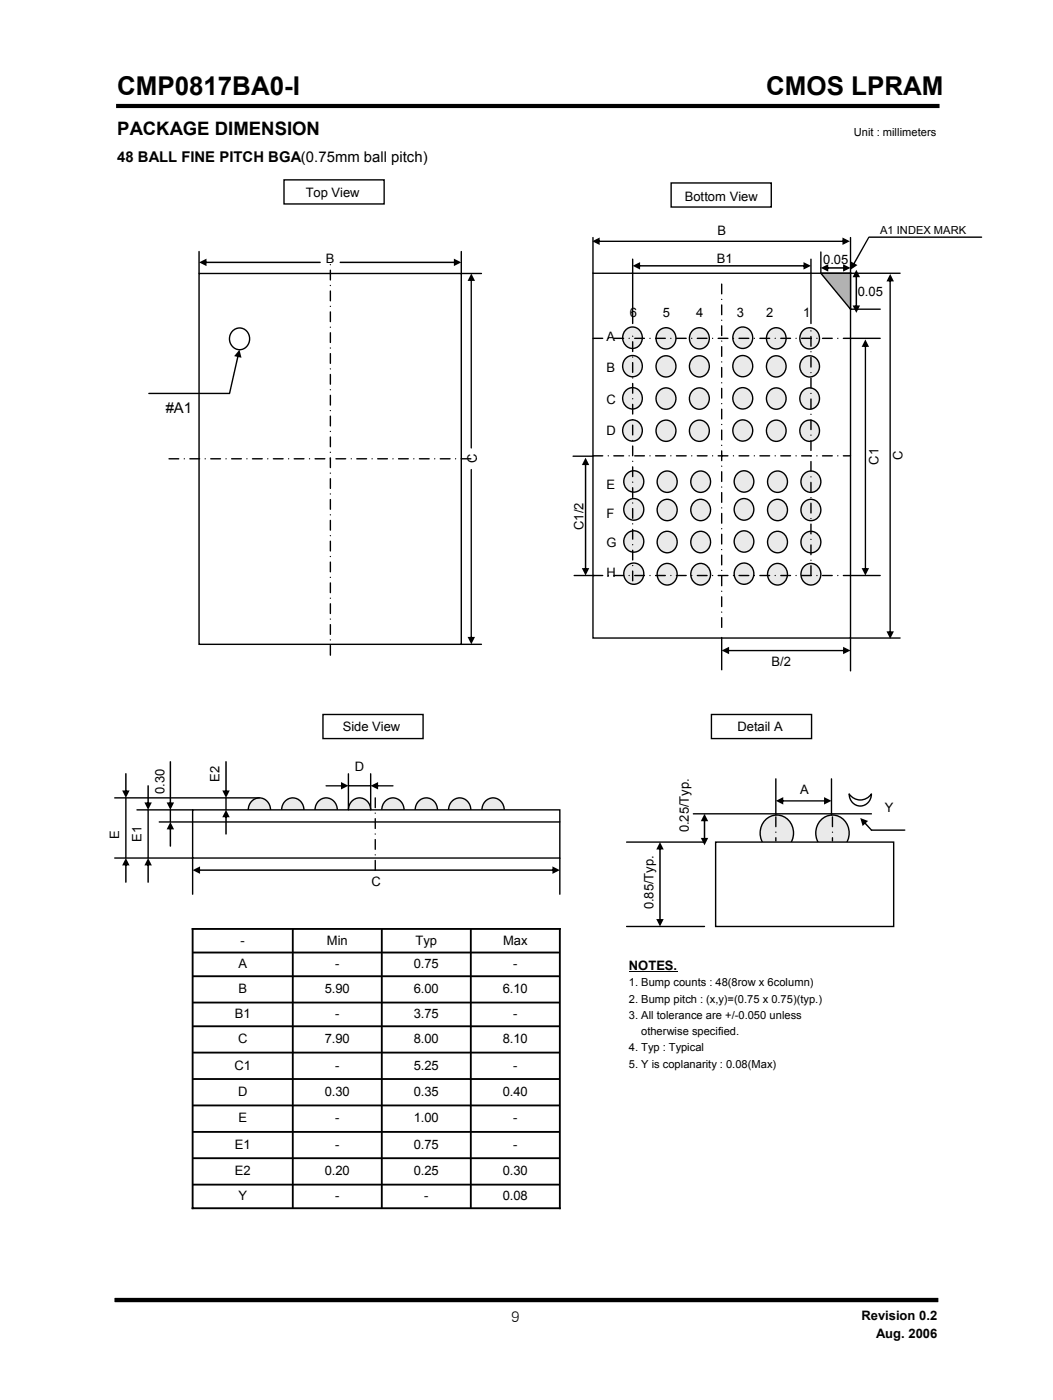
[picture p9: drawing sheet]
<svg xmlns="http://www.w3.org/2000/svg" width="180mm" height="240mm" viewBox="0 0 180 240" stroke-linecap="round" stroke-linejoin="round" font-family="sans-serif">
<path d="M19.9 18.2h140.9M19.6 222.8h141" fill="none" stroke="#000" stroke-width=".71" stroke-linecap="butt"/>
<path d="M131.2 140.3a2.89 2.89 0 0 1 3.4-.1 2.89 2.89 0 0 1 1.2 3.3 2.84 2.84 0 0 1-3.2 2.3 2.84 2.84 0 0 1-2.5-3.1 3.2 3.2 0 0 1 1.1-2.4z" fill-rule="evenodd" fill="#eaeaea"/>
<path d="M131.2 140.3a2.89 2.89 0 0 1 3.4-.1 2.89 2.89 0 0 1 1.2 3.3 2.84 2.84 0 0 1-3.2 2.3 2.84 2.84 0 0 1-2.5-3.1 3.2 3.2 0 0 1 1.1-2.4z" fill="none" stroke="#000" stroke-width=".24"/>
<path d="M140.7 140.3a2.89 2.89 0 0 1 3.5-.1 2.89 2.89 0 0 1 1.1 3.3 2.84 2.84 0 0 1-3.2 2.3 2.84 2.84 0 0 1-2.4-3.1 3.2 3.2 0 0 1 1-2.4z" fill-rule="evenodd" fill="#eaeaea"/>
<path d="M48.6 30.8h17.2v4.1h-17.2zM114.9 31.3h17.1v4.2h-17.1zM34.1 46.9h44.9v63.5h-44.9zM34.1 43.1v3.8M39.8 56.7a1.79 1.79 0 0 1 2.5 .1 1.79 1.79 0 0 1-.1 2.6 1.79 1.79 0 0 1-2.5-.1 1.79 1.79 0 0 1 .1-2.6zM79 43.1v3.8h3.4M25.5 67.4h13.8M79 110.4h3.4M55.3 122.4h17.1v4.2h-17.1zM121.8 122.4h17.1v4.2h-17.1zM140.7 140.3a2.89 2.89 0 0 1 3.5-.1 2.89 2.89 0 0 1 1.1 3.3 2.84 2.84 0 0 1-3.2 2.3 2.84 2.84 0 0 1-2.4-3.1 3.2 3.2 0 0 1 1-2.4z" fill="none" stroke="#000" stroke-width=".24"/>
<path d="M28.9 78.6h53.5M56.6 112.3v-67.3" fill="none" stroke="#000" stroke-width=".24" stroke-dasharray="1.7 1 0 1"/>
<g fill="#000">
<path d="M35 44.9l19.8-.1 .1 .2-.1 .1h-19.8zM34.1 45l1.2-.7v1.3z"/>
<path d="M58.2 44.9l19.8-.1 .1 .2-.1 .1h-19.7zM77.7 44.3l1.3 .7-1.3 .6z"/>
<path d="M40.7 60.8l.1-.1 .1 .2-1.5 6.5-.1 .1-.1-.1zM41 59.9l.3 1.4-1.2-.3z"/>
<path d="M80.6 47.7l.2 .1v29l-.1 .1-.1-.1zM80.7 46.9l.6 1.2h-1.2z"/>
<path d="M80.6 80.4l.2 .1v29l-.1 .1-.1-.1zM80.1 109.1h1.2l-.6 1.3z"/>
</g>
<g fill="none" stroke="#000" stroke-width=".32">
<path d="M33 159.2h62.8v47.8h-62.8zM50.1 159.2v47.8M65.4 159.2v47.8M80.6 159.2v47.8M33 163.2h62.8M33 167.3h62.8M33 171.8h62.8M33 175.9h62.8M33 180.4h62.8M33 184.9h62.8M33 189.4h62.8M33 194h62.8"/>
<path d="M33 198.5h62.8M33 203h62.8"/>
</g>
<path d="M43.1 137.3a1.99 1.99 0 0 1 2.8 .1 1.99 1.99 0 0 1-.1 2.8 1.99 1.99 0 0 1-2.8-.1 1.99 1.99 0 0 1 .1-2.8z" fill-rule="evenodd" fill="#eaeaea"/>
<path d="M43.1 137.3a1.99 1.99 0 0 1 2.8 .1 1.99 1.99 0 0 1-.1 2.8 1.99 1.99 0 0 1-2.8-.1 1.99 1.99 0 0 1 .1-2.8z" fill="none" stroke="#000" stroke-width=".24"/>
<path d="M48.8 137.3a1.99 1.99 0 0 1 2.8 .1 1.99 1.99 0 0 1-.1 2.8 1.99 1.99 0 0 1-2.8-.1 1.99 1.99 0 0 1 .1-2.8z" fill-rule="evenodd" fill="#eaeaea"/>
<path d="M48.8 137.3a1.99 1.99 0 0 1 2.8 .1 1.99 1.99 0 0 1-.1 2.8 1.99 1.99 0 0 1-2.8-.1 1.99 1.99 0 0 1 .1-2.8z" fill="none" stroke="#000" stroke-width=".24"/>
<path d="M54.5 137.3a1.99 1.99 0 0 1 2.8 .1 1.99 1.99 0 0 1-.1 2.8 1.99 1.99 0 0 1-2.8-.1 1.99 1.99 0 0 1 .1-2.8z" fill-rule="evenodd" fill="#eaeaea"/>
<path d="M54.5 137.3a1.99 1.99 0 0 1 2.8 .1 1.99 1.99 0 0 1-.1 2.8 1.99 1.99 0 0 1-2.8-.1 1.99 1.99 0 0 1 .1-2.8z" fill="none" stroke="#000" stroke-width=".24"/>
<path d="M60.2 137.3a1.99 1.99 0 0 1 2.8 .1 1.99 1.99 0 0 1-.1 2.8 1.99 1.99 0 0 1-2.8-.1 1.99 1.99 0 0 1 .1-2.8z" fill-rule="evenodd" fill="#eaeaea"/>
<path d="M60.2 137.3a1.99 1.99 0 0 1 2.8 .1 1.99 1.99 0 0 1-.1 2.8 1.99 1.99 0 0 1-2.8-.1 1.99 1.99 0 0 1 .1-2.8z" fill="none" stroke="#000" stroke-width=".24"/>
<path d="M65.9 137.3a1.99 1.99 0 0 1 2.8 .1 1.99 1.99 0 0 1-.1 2.8 1.99 1.99 0 0 1-2.8-.1 1.99 1.99 0 0 1 .1-2.8z" fill-rule="evenodd" fill="#eaeaea"/>
<path d="M65.9 137.3a1.99 1.99 0 0 1 2.8 .1 1.99 1.99 0 0 1-.1 2.8 1.99 1.99 0 0 1-2.8-.1 1.99 1.99 0 0 1 .1-2.8z" fill="none" stroke="#000" stroke-width=".24"/>
<path d="M71.6 137.3a1.99 1.99 0 0 1 2.8 .1 1.99 1.99 0 0 1-.1 2.8 1.99 1.99 0 0 1-2.8-.1 1.99 1.99 0 0 1 .1-2.8z" fill-rule="evenodd" fill="#eaeaea"/>
<path d="M71.6 137.3a1.99 1.99 0 0 1 2.8 .1 1.99 1.99 0 0 1-.1 2.8 1.99 1.99 0 0 1-2.8-.1 1.99 1.99 0 0 1 .1-2.8z" fill="none" stroke="#000" stroke-width=".24"/>
<path d="M77.3 137.3a1.99 1.99 0 0 1 2.9 .1 1.99 1.99 0 0 1-.2 2.8 1.99 1.99 0 0 1-2.8-.1 1.99 1.99 0 0 1 .1-2.8z" fill-rule="evenodd" fill="#eaeaea"/>
<path d="M77.3 137.3a1.99 1.99 0 0 1 2.9 .1 1.99 1.99 0 0 1-.2 2.8 1.99 1.99 0 0 1-2.8-.1 1.99 1.99 0 0 1 .1-2.8z" fill="none" stroke="#000" stroke-width=".24"/>
<path d="M83.1 137.3a1.99 1.99 0 0 1 2.8 .1 1.99 1.99 0 0 1-.1 2.8 1.99 1.99 0 0 1-2.8-.1 1.99 1.99 0 0 1 .1-2.8z" fill-rule="evenodd" fill="#eaeaea"/>
<path d="M83.1 137.3a1.99 1.99 0 0 1 2.8 .1 1.99 1.99 0 0 1-.1 2.8 1.99 1.99 0 0 1-2.8-.1 1.99 1.99 0 0 1 .1-2.8z" fill="none" stroke="#000" stroke-width=".24"/>
<path d="M33 138.8h62.8v8.2h-62.8z" fill="#fff"/>
<g fill="none" stroke="#000" stroke-width=".24">
<path d="M19.6 136.7h24.8M21.5 136.7v10.3M23.5 138.8h9.5M25.4 138.8v8.2M29.2 138.8v2M33 138.8h62.8v8.2h-62.8zM38.7 136.7v2.1M59.6 132.6v6.2M59.6 134.6h3.9M63.5 132.6v6.2M19.6 147h13.4v6.2M27.3 140.8h68.5"/>
<path d="M95.8 147v6.2M107.3 144.3h13.3M107.3 158.7h13.3"/>
</g>
<path d="M64.2 136.7v12.4" fill="none" stroke="#000" stroke-width=".24" stroke-dasharray="1.7 1 0 1"/>
<g fill="#000">
<path d="M21.5 132.5l.2 .1v3.2l-.2 .1-.1-.1zM20.9 135.4h1.3l-.7 1.3z"/>
<path d="M25.3 134.6h.2v3.2l-.1 .1-.2-.1zM24.7 137.5h1.3l-.6 1.3z"/>
<path d="M29.1 130.5h.2v7.3l-.1 .1-.2-.1zM28.5 137.5h1.3l-.6 1.3z"/>
<path d="M38.6 130.5h.2v5.3l-.1 .1-.1-.1zM38.1 135.4h1.2l-.6 1.3z"/>
<path d="M55.8 134.6l2.9-.1 .1 .1-.1 .2h-2.9zM58.4 134l1.2 .6-1.2 .7z"/>
<path d="M64.3 134.6l3-.1 .1 .1-.1 .2h-2.9zM63.5 134.6l1.2-.6v1.3z"/>
<path d="M21.5 147.9l.2 .1v3.2l-.2 .1-.1-.1zM21.5 147l.7 1.3h-1.3z"/>
<path d="M25.3 147.9l.2 .1v3.2l-.1 .1-.2-.1zM25.4 147l.6 1.3h-1.3z"/>
<path d="M29.1 141.7l.2 .1v3.2l-.1 .1-.2-.1zM29.2 140.8l.6 1.3h-1.3z"/>
<path d="M33.8 149h61.1l.1 .1-.1 .1h-61zM33 149.1l1.2-.6v1.2zM94.6 148.5l1.2 .6-1.2 .6z"/>
<path d="M38.6 139.7h.2v3.2l-.1 .1-.1-.1zM38.7 138.8l.6 1.2h-1.2z"/>
<path d="M112.9 145.2h.2v12.6l-.1 .1-.1-.1zM113 144.3l.6 1.3h-1.2zM112.4 157.5h1.2l-.6 1.2z"/>
</g>
<path d="M122.5 144.3h30.5v14.4h-30.5z" fill="#fff"/>
<path d="M101.5 46.8h44.1v62.5h-44.1zM101.5 40.7v6.1M145.6 40.7v6.1h8.5M145.6 109.3h8.5M118.7 139.4h30.5M132.8 133.5v6.2M142.3 133.5v6.2M145.4 136a2.27 2.27 0 0 0 3.8 0 1.91 1.91 0 0 1-1.9 2.1 1.91 1.91 0 0 1-1.9-2.1zM122.5 144.3h30.5v14.4h-30.5zM149.2 142.2h5.7" fill="none" stroke="#000" stroke-width=".24"/>
<path d="M101.5 78.1h44.1M123.5 107.5v-58.8M132.8 140v4.1M142.5 140v4.1" fill="none" stroke="#000" stroke-width=".24" stroke-dasharray="1.7 1 0 1"/>
<g fill="#000">
<path d="M133.7 137.1h7.7l.1 .1-.1 .2h-7.6zM132.8 137.2l1.3-.6v1.3zM141.1 136.6l1.2 .6-1.2 .7z"/>
<path d="M120.5 140.3l.2 .1v3.5l-.1 .1-.1-.1zM120.6 139.4l.6 1.3h-1.2zM120 143.6h1.2l-.6 1.2z"/>
<path d="M147.8 140.8h.2l1.3 1.4v.1h-.2l-1.3-1.4zM147.3 140.2l1.3 .5-.9 .8z"/>
</g>
<path d="M107.7 166.5h8.2" fill="none" stroke="#000" stroke-width=".17"/>
<path d="M107.1 56.6a1.7 1.7 0 0 1 2.1-.3 1.7 1.7 0 0 1 .7 2.1 1.7 1.7 0 0 1-2.1 1.2 1.7 1.7 0 0 1-1.1-2.2z" fill-rule="evenodd" fill="#eaeaea"/>
<path d="M107.1 56.6a1.7 1.7 0 0 1 2.1-.3 1.7 1.7 0 0 1 .7 2.1 1.7 1.7 0 0 1-2.1 1.2 1.7 1.7 0 0 1-1.1-2.2z" fill="none" stroke="#000" stroke-width=".24"/>
<path d="M102.3 41.3l42.2-.1 .2 .1-.2 .2h-42.2zM101.4 41.3l1.3-.6v1.3zM144.2 40.7l1.3 .6-1.3 .7z" fill="#000"/>
<path d="M112.8 56.7a1.78 1.78 0 0 1 2.8 .7 1.78 1.78 0 0 1-1.6 2.4 1.83 1.83 0 0 1-1.6-1.2 1.83 1.83 0 0 1 .4-1.9z" fill-rule="evenodd" fill="#eaeaea"/>
<path d="M112.8 56.7a1.78 1.78 0 0 1 2.8 .7 1.78 1.78 0 0 1-1.6 2.4 1.83 1.83 0 0 1-1.6-1.2 1.83 1.83 0 0 1 .4-1.9z" fill="none" stroke="#000" stroke-width=".24"/>
<path d="M118.5 56.7a1.78 1.78 0 0 1 2.9 .7 1.78 1.78 0 0 1-1.7 2.4 1.83 1.83 0 0 1-1.6-1.2 1.83 1.83 0 0 1 .4-1.9z" fill-rule="evenodd" fill="#eaeaea"/>
<path d="M118.5 56.7a1.78 1.78 0 0 1 2.9 .7 1.78 1.78 0 0 1-1.7 2.4 1.83 1.83 0 0 1-1.6-1.2 1.83 1.83 0 0 1 .4-1.9z" fill="none" stroke="#000" stroke-width=".24"/>
<path d="M107.1 61.4a1.76 1.76 0 0 1 2.5 .1 1.76 1.76 0 0 1-.1 2.5 1.76 1.76 0 0 1-2.5-.1 1.76 1.76 0 0 1 .1-2.5z" fill-rule="evenodd" fill="#eaeaea"/>
<path d="M107.1 61.4a1.76 1.76 0 0 1 2.5 .1 1.76 1.76 0 0 1-.1 2.5 1.76 1.76 0 0 1-2.5-.1 1.76 1.76 0 0 1 .1-2.5z" fill="none" stroke="#000" stroke-width=".24"/>
<path d="M112.8 61.5a1.78 1.78 0 0 1 2.8 .7 1.78 1.78 0 0 1-1.6 2.4 1.84 1.84 0 0 1-1.6-1.2 1.84 1.84 0 0 1 .4-1.9z" fill-rule="evenodd" fill="#eaeaea"/>
<path d="M112.8 61.5a1.78 1.78 0 0 1 2.8 .7 1.78 1.78 0 0 1-1.6 2.4 1.84 1.84 0 0 1-1.6-1.2 1.84 1.84 0 0 1 .4-1.9z" fill="none" stroke="#000" stroke-width=".24"/>
<path d="M118.5 61.5a1.78 1.78 0 0 1 2.9 .7 1.78 1.78 0 0 1-1.7 2.4 1.84 1.84 0 0 1-1.6-1.2 1.84 1.84 0 0 1 .4-1.9z" fill-rule="evenodd" fill="#eaeaea"/>
<path d="M118.5 61.5a1.78 1.78 0 0 1 2.9 .7 1.78 1.78 0 0 1-1.7 2.4 1.84 1.84 0 0 1-1.6-1.2 1.84 1.84 0 0 1 .4-1.9z" fill="none" stroke="#000" stroke-width=".24"/>
<path d="M107.1 67a1.76 1.76 0 0 1 2.5 .1 1.76 1.76 0 0 1-.1 2.4 1.76 1.76 0 0 1-2.5-.1 1.76 1.76 0 0 1 .1-2.4z" fill-rule="evenodd" fill="#eaeaea"/>
<path d="M107.1 67a1.76 1.76 0 0 1 2.5 .1 1.76 1.76 0 0 1-.1 2.4 1.76 1.76 0 0 1-2.5-.1 1.76 1.76 0 0 1 .1-2.4z" fill="none" stroke="#000" stroke-width=".24"/>
<path d="M112.8 67a1.78 1.78 0 0 1 2.7 .3 1.78 1.78 0 0 1-.6 2.6 1.79 1.79 0 0 1-2.3-.6 1.79 1.79 0 0 1 .2-2.3z" fill-rule="evenodd" fill="#eaeaea"/>
<path d="M112.8 67a1.78 1.78 0 0 1 2.7 .3 1.78 1.78 0 0 1-.6 2.6 1.79 1.79 0 0 1-2.3-.6 1.79 1.79 0 0 1 .2-2.3z" fill="none" stroke="#000" stroke-width=".24"/>
<path d="M118.5 67a1.78 1.78 0 0 1 2.7 .3 1.78 1.78 0 0 1-.6 2.6 1.79 1.79 0 0 1-2.3-.6 1.79 1.79 0 0 1 .2-2.3z" fill-rule="evenodd" fill="#eaeaea"/>
<path d="M118.5 67a1.78 1.78 0 0 1 2.7 .3 1.78 1.78 0 0 1-.6 2.6 1.79 1.79 0 0 1-2.3-.6 1.79 1.79 0 0 1 .2-2.3z" fill="none" stroke="#000" stroke-width=".24"/>
<path d="M107.1 72.5a1.75 1.75 0 0 1 2.5 .1 1.75 1.75 0 0 1-.1 2.5 1.75 1.75 0 0 1-2.5-.1 1.75 1.75 0 0 1 .1-2.5z" fill-rule="evenodd" fill="#eaeaea"/>
<path d="M107.1 72.5a1.75 1.75 0 0 1 2.5 .1 1.75 1.75 0 0 1-.1 2.5 1.75 1.75 0 0 1-2.5-.1 1.75 1.75 0 0 1 .1-2.5z" fill="none" stroke="#000" stroke-width=".24"/>
<path d="M112.8 72.5a1.78 1.78 0 0 1 2.8 .7 1.78 1.78 0 0 1-1.6 2.4 1.83 1.83 0 0 1-1.6-1.1 1.83 1.83 0 0 1 .4-2z" fill-rule="evenodd" fill="#eaeaea"/>
<path d="M112.8 72.5a1.78 1.78 0 0 1 2.8 .7 1.78 1.78 0 0 1-1.6 2.4 1.83 1.83 0 0 1-1.6-1.1 1.83 1.83 0 0 1 .4-2z" fill="none" stroke="#000" stroke-width=".24"/>
<path d="M118.5 72.5a1.78 1.78 0 0 1 2.9 .7 1.78 1.78 0 0 1-1.7 2.4 1.83 1.83 0 0 1-1.6-1.1 1.83 1.83 0 0 1 .4-2z" fill-rule="evenodd" fill="#eaeaea"/>
<path d="M118.5 72.5a1.78 1.78 0 0 1 2.9 .7 1.78 1.78 0 0 1-1.7 2.4 1.83 1.83 0 0 1-1.6-1.1 1.83 1.83 0 0 1 .4-2z" fill="none" stroke="#000" stroke-width=".24"/>
<path d="M107.3 81.2a1.78 1.78 0 0 1 2.7 .3 1.78 1.78 0 0 1-.6 2.6 1.79 1.79 0 0 1-2.3-.6 1.79 1.79 0 0 1 .2-2.3z" fill-rule="evenodd" fill="#eaeaea"/>
<path d="M107.3 81.2a1.78 1.78 0 0 1 2.7 .3 1.78 1.78 0 0 1-.6 2.6 1.79 1.79 0 0 1-2.3-.6 1.79 1.79 0 0 1 .2-2.3z" fill="none" stroke="#000" stroke-width=".24"/>
<path d="M113 81.2a1.78 1.78 0 0 1 2.7 .3 1.78 1.78 0 0 1-.6 2.6 1.79 1.79 0 0 1-2.3-.5 1.79 1.79 0 0 1 .2-2.4z" fill-rule="evenodd" fill="#eaeaea"/>
<path d="M113 81.2a1.78 1.78 0 0 1 2.7 .3 1.78 1.78 0 0 1-.6 2.6 1.79 1.79 0 0 1-2.3-.5 1.79 1.79 0 0 1 .2-2.4z" fill="none" stroke="#000" stroke-width=".24"/>
<path d="M118.8 81.2a1.78 1.78 0 0 1 2.6 .3 1.78 1.78 0 0 1-.6 2.6 1.78 1.78 0 0 1-2.3-.5 1.78 1.78 0 0 1 .3-2.4z" fill-rule="evenodd" fill="#eaeaea"/>
<path d="M118.8 81.2a1.78 1.78 0 0 1 2.6 .3 1.78 1.78 0 0 1-.6 2.6 1.78 1.78 0 0 1-2.3-.5 1.78 1.78 0 0 1 .3-2.4z" fill="none" stroke="#000" stroke-width=".24"/>
<path d="M107.3 86a1.78 1.78 0 0 1 2.5 .1 1.78 1.78 0 0 1-.1 2.5 1.78 1.78 0 0 1-2.5-.1 1.78 1.78 0 0 1 .1-2.5z" fill-rule="evenodd" fill="#eaeaea"/>
<path d="M107.3 86a1.78 1.78 0 0 1 2.5 .1 1.78 1.78 0 0 1-.1 2.5 1.78 1.78 0 0 1-2.5-.1 1.78 1.78 0 0 1 .1-2.5z" fill="none" stroke="#000" stroke-width=".24"/>
<path d="M113 86.1a1.78 1.78 0 0 1 2.7 .3 1.78 1.78 0 0 1-.6 2.6 1.79 1.79 0 0 1-2.3-.6 1.79 1.79 0 0 1 .2-2.3z" fill-rule="evenodd" fill="#eaeaea"/>
<path d="M113 86.1a1.78 1.78 0 0 1 2.7 .3 1.78 1.78 0 0 1-.6 2.6 1.79 1.79 0 0 1-2.3-.6 1.79 1.79 0 0 1 .2-2.3z" fill="none" stroke="#000" stroke-width=".24"/>
<path d="M118.8 86.1a1.78 1.78 0 0 1 2.6 .3 1.78 1.78 0 0 1-.6 2.6 1.78 1.78 0 0 1-2.3-.6 1.78 1.78 0 0 1 .3-2.3z" fill-rule="evenodd" fill="#eaeaea"/>
<path d="M118.8 86.1a1.78 1.78 0 0 1 2.6 .3 1.78 1.78 0 0 1-.6 2.6 1.78 1.78 0 0 1-2.3-.6 1.78 1.78 0 0 1 .3-2.3z" fill="none" stroke="#000" stroke-width=".24"/>
<path d="M107.3 91.5a1.78 1.78 0 0 1 2.7 .3 1.78 1.78 0 0 1-.6 2.6 1.79 1.79 0 0 1-2.3-.6 1.79 1.79 0 0 1 .2-2.3z" fill-rule="evenodd" fill="#eaeaea"/>
<path d="M107.3 91.5a1.78 1.78 0 0 1 2.7 .3 1.78 1.78 0 0 1-.6 2.6 1.79 1.79 0 0 1-2.3-.6 1.79 1.79 0 0 1 .2-2.3z" fill="none" stroke="#000" stroke-width=".24"/>
<path d="M113 91.6a1.79 1.79 0 0 1 2.7 .3 1.79 1.79 0 0 1-.6 2.6 1.8 1.8 0 0 1-2.3-.6 1.8 1.8 0 0 1 .2-2.3z" fill-rule="evenodd" fill="#eaeaea"/>
<path d="M113 91.6a1.79 1.79 0 0 1 2.7 .3 1.79 1.79 0 0 1-.6 2.6 1.8 1.8 0 0 1-2.3-.6 1.8 1.8 0 0 1 .2-2.3z" fill="none" stroke="#000" stroke-width=".24"/>
<path d="M118.8 91.6a1.77 1.77 0 0 1 2.5 .1 1.77 1.77 0 0 1-.2 2.5 1.77 1.77 0 0 1-2.5-.1 1.77 1.77 0 0 1 .2-2.5z" fill-rule="evenodd" fill="#eaeaea"/>
<path d="M118.8 91.6a1.77 1.77 0 0 1 2.5 .1 1.77 1.77 0 0 1-.2 2.5 1.77 1.77 0 0 1-2.5-.1 1.77 1.77 0 0 1 .2-2.5z" fill="none" stroke="#000" stroke-width=".24"/>
<path d="M107.3 97a1.75 1.75 0 0 1 2.4 .1 1.75 1.75 0 0 1 0 2.4 1.75 1.75 0 0 1-2.4 .1 1.89 1.89 0 0 1 0-2.6z" fill-rule="evenodd" fill="#eaeaea"/>
<path d="M107.3 97a1.75 1.75 0 0 1 2.4 .1 1.75 1.75 0 0 1 0 2.4 1.75 1.75 0 0 1-2.4 .1 1.89 1.89 0 0 1 0-2.6z" fill="none" stroke="#000" stroke-width=".24"/>
<path d="M113 97.1a1.78 1.78 0 0 1 2.5 .1 1.78 1.78 0 0 1-.1 2.5 1.78 1.78 0 0 1-2.5-.1 1.78 1.78 0 0 1 .1-2.5z" fill-rule="evenodd" fill="#eaeaea"/>
<path d="M113 97.1a1.78 1.78 0 0 1 2.5 .1 1.78 1.78 0 0 1-.1 2.5 1.78 1.78 0 0 1-2.5-.1 1.78 1.78 0 0 1 .1-2.5z" fill="none" stroke="#000" stroke-width=".24"/>
<path d="M118.8 97.1a1.72 1.72 0 0 1 2.1-.2 1.72 1.72 0 0 1 .7 2 1.71 1.71 0 0 1-2.2 1.3 1.71 1.71 0 0 1-1.1-2.3z" fill-rule="evenodd" fill="#eaeaea"/>
<path d="M118.8 97.1a1.72 1.72 0 0 1 2.1-.2 1.72 1.72 0 0 1 .7 2 1.71 1.71 0 0 1-2.2 1.3 1.71 1.71 0 0 1-1.1-2.3z" fill="none" stroke="#000" stroke-width=".24"/>
<path d="M126 56.6a1.79 1.79 0 0 1 2.6 .3 1.79 1.79 0 0 1-.6 2.6 1.79 1.79 0 0 1-2.3-.6 1.79 1.79 0 0 1 .3-2.3z" fill-rule="evenodd" fill="#eaeaea"/>
<path d="M126 56.6a1.79 1.79 0 0 1 2.6 .3 1.79 1.79 0 0 1-.6 2.6 1.79 1.79 0 0 1-2.3-.6 1.79 1.79 0 0 1 .3-2.3z" fill="none" stroke="#000" stroke-width=".24"/>
<path d="M131.7 56.7a1.77 1.77 0 0 1 2.6 .3 1.77 1.77 0 0 1-.6 2.5 1.78 1.78 0 0 1-2.2-.5 1.78 1.78 0 0 1 .2-2.3z" fill-rule="evenodd" fill="#eaeaea"/>
<path d="M131.7 56.7a1.77 1.77 0 0 1 2.6 .3 1.77 1.77 0 0 1-.6 2.5 1.78 1.78 0 0 1-2.2-.5 1.78 1.78 0 0 1 .2-2.3z" fill="none" stroke="#000" stroke-width=".24"/>
<path d="M137.4 56.7a1.77 1.77 0 0 1 2.6 .3 1.77 1.77 0 0 1-.5 2.5 1.78 1.78 0 0 1-2.3-.5 1.78 1.78 0 0 1 .2-2.3z" fill-rule="evenodd" fill="#eaeaea"/>
<path d="M137.4 56.7a1.77 1.77 0 0 1 2.6 .3 1.77 1.77 0 0 1-.5 2.5 1.78 1.78 0 0 1-2.3-.5 1.78 1.78 0 0 1 .2-2.3z" fill="none" stroke="#000" stroke-width=".24"/>
<path d="M126 61.4a1.78 1.78 0 0 1 2.8 .7 1.78 1.78 0 0 1-1.7 2.5 1.83 1.83 0 0 1-1.5-1.2 1.83 1.83 0 0 1 .4-2z" fill-rule="evenodd" fill="#eaeaea"/>
<path d="M126 61.4a1.78 1.78 0 0 1 2.8 .7 1.78 1.78 0 0 1-1.7 2.5 1.83 1.83 0 0 1-1.5-1.2 1.83 1.83 0 0 1 .4-2z" fill="none" stroke="#000" stroke-width=".24"/>
<path d="M131.7 61.5a1.77 1.77 0 0 1 2.6 .3 1.77 1.77 0 0 1-.6 2.5 1.77 1.77 0 0 1-2.2-.5 1.77 1.77 0 0 1 .2-2.3z" fill-rule="evenodd" fill="#eaeaea"/>
<path d="M131.7 61.5a1.77 1.77 0 0 1 2.6 .3 1.77 1.77 0 0 1-.6 2.5 1.77 1.77 0 0 1-2.2-.5 1.77 1.77 0 0 1 .2-2.3z" fill="none" stroke="#000" stroke-width=".24"/>
<path d="M137.4 61.5a1.77 1.77 0 0 1 2.6 .3 1.77 1.77 0 0 1-.5 2.5 1.77 1.77 0 0 1-2.3-.5 1.77 1.77 0 0 1 .2-2.3z" fill-rule="evenodd" fill="#eaeaea"/>
<path d="M137.4 61.5a1.77 1.77 0 0 1 2.6 .3 1.77 1.77 0 0 1-.5 2.5 1.77 1.77 0 0 1-2.3-.5 1.77 1.77 0 0 1 .2-2.3z" fill="none" stroke="#000" stroke-width=".24"/>
<path d="M126 67a1.78 1.78 0 0 1 2.6 .2 1.78 1.78 0 0 1-.6 2.6 1.78 1.78 0 0 1-2.3-.5 1.78 1.78 0 0 1 .3-2.3z" fill-rule="evenodd" fill="#eaeaea"/>
<path d="M126 67a1.78 1.78 0 0 1 2.6 .2 1.78 1.78 0 0 1-.6 2.6 1.78 1.78 0 0 1-2.3-.5 1.78 1.78 0 0 1 .3-2.3z" fill="none" stroke="#000" stroke-width=".24"/>
<path d="M131.7 67a1.77 1.77 0 0 1 2.6 .3 1.77 1.77 0 0 1-.6 2.6 1.78 1.78 0 0 1-2.2-.6 1.78 1.78 0 0 1 .2-2.3z" fill-rule="evenodd" fill="#eaeaea"/>
<path d="M131.7 67a1.77 1.77 0 0 1 2.6 .3 1.77 1.77 0 0 1-.6 2.6 1.78 1.78 0 0 1-2.2-.6 1.78 1.78 0 0 1 .2-2.3z" fill="none" stroke="#000" stroke-width=".24"/>
<path d="M137.4 67a1.77 1.77 0 0 1 2.7 .3 1.77 1.77 0 0 1-.6 2.6 1.78 1.78 0 0 1-2.3-.6 1.78 1.78 0 0 1 .2-2.3z" fill-rule="evenodd" fill="#eaeaea"/>
<path d="M137.4 67a1.77 1.77 0 0 1 2.7 .3 1.77 1.77 0 0 1-.6 2.6 1.78 1.78 0 0 1-2.3-.6 1.78 1.78 0 0 1 .2-2.3z" fill="none" stroke="#000" stroke-width=".24"/>
<path d="M126 72.5a1.78 1.78 0 0 1 2.6 .2 1.78 1.78 0 0 1-.6 2.6 1.78 1.78 0 0 1-2.3-.5 1.78 1.78 0 0 1 .3-2.3z" fill-rule="evenodd" fill="#eaeaea"/>
<path d="M126 72.5a1.78 1.78 0 0 1 2.6 .2 1.78 1.78 0 0 1-.6 2.6 1.78 1.78 0 0 1-2.3-.5 1.78 1.78 0 0 1 .3-2.3z" fill="none" stroke="#000" stroke-width=".24"/>
<path d="M131.7 72.5a1.77 1.77 0 0 1 2.6 .3 1.77 1.77 0 0 1-.6 2.6 1.78 1.78 0 0 1-2.2-.6 1.78 1.78 0 0 1 .2-2.3z" fill-rule="evenodd" fill="#eaeaea"/>
<path d="M131.7 72.5a1.77 1.77 0 0 1 2.6 .3 1.77 1.77 0 0 1-.6 2.6 1.78 1.78 0 0 1-2.2-.6 1.78 1.78 0 0 1 .2-2.3z" fill="none" stroke="#000" stroke-width=".24"/>
<path d="M137.4 72.5a1.77 1.77 0 0 1 2.6 .3 1.77 1.77 0 0 1-.5 2.6 1.78 1.78 0 0 1-2.3-.6 1.78 1.78 0 0 1 .2-2.3z" fill-rule="evenodd" fill="#eaeaea"/>
<path d="M137.4 72.5a1.77 1.77 0 0 1 2.6 .3 1.77 1.77 0 0 1-.5 2.6 1.78 1.78 0 0 1-2.3-.6 1.78 1.78 0 0 1 .2-2.3z" fill="none" stroke="#000" stroke-width=".24"/>
<path d="M126.2 81.2a1.76 1.76 0 0 1 2.5 .1 1.76 1.76 0 0 1-.1 2.5 1.76 1.76 0 0 1-2.5-.1 1.76 1.76 0 0 1 .1-2.5z" fill-rule="evenodd" fill="#eaeaea"/>
<path d="M126.2 81.2a1.76 1.76 0 0 1 2.5 .1 1.76 1.76 0 0 1-.1 2.5 1.76 1.76 0 0 1-2.5-.1 1.76 1.76 0 0 1 .1-2.5z" fill="none" stroke="#000" stroke-width=".24"/>
<path d="M131.9 81.2a1.78 1.78 0 0 1 2.7 .3 1.78 1.78 0 0 1-.6 2.6 1.79 1.79 0 0 1-2.3-.5 1.79 1.79 0 0 1 .2-2.4z" fill-rule="evenodd" fill="#eaeaea"/>
<path d="M131.9 81.2a1.78 1.78 0 0 1 2.7 .3 1.78 1.78 0 0 1-.6 2.6 1.79 1.79 0 0 1-2.3-.5 1.79 1.79 0 0 1 .2-2.4z" fill="none" stroke="#000" stroke-width=".24"/>
<path d="M137.6 81.2a1.78 1.78 0 0 1 2.7 .3 1.78 1.78 0 0 1-.6 2.6 1.79 1.79 0 0 1-2.3-.5 1.79 1.79 0 0 1 .2-2.4z" fill-rule="evenodd" fill="#eaeaea"/>
<path d="M137.6 81.2a1.78 1.78 0 0 1 2.7 .3 1.78 1.78 0 0 1-.6 2.6 1.79 1.79 0 0 1-2.3-.5 1.79 1.79 0 0 1 .2-2.4z" fill="none" stroke="#000" stroke-width=".24"/>
<path d="M126.2 86a1.71 1.71 0 0 1 2.1-.3 1.71 1.71 0 0 1 .7 2.1 1.7 1.7 0 0 1-2.2 1.2 1.7 1.7 0 0 1-1.1-2.2z" fill-rule="evenodd" fill="#eaeaea"/>
<path d="M126.2 86a1.71 1.71 0 0 1 2.1-.3 1.71 1.71 0 0 1 .7 2.1 1.7 1.7 0 0 1-2.2 1.2 1.7 1.7 0 0 1-1.1-2.2z" fill="none" stroke="#000" stroke-width=".24"/>
<path d="M131.9 86.1a1.78 1.78 0 0 1 2.7 .3 1.78 1.78 0 0 1-.6 2.6 1.79 1.79 0 0 1-2.3-.6 1.79 1.79 0 0 1 .2-2.3z" fill-rule="evenodd" fill="#eaeaea"/>
<path d="M131.9 86.1a1.78 1.78 0 0 1 2.7 .3 1.78 1.78 0 0 1-.6 2.6 1.79 1.79 0 0 1-2.3-.6 1.79 1.79 0 0 1 .2-2.3z" fill="none" stroke="#000" stroke-width=".24"/>
<path d="M137.6 86.1a1.78 1.78 0 0 1 2.7 .3 1.78 1.78 0 0 1-.6 2.6 1.79 1.79 0 0 1-2.3-.6 1.79 1.79 0 0 1 .2-2.3z" fill-rule="evenodd" fill="#eaeaea"/>
<path d="M137.6 86.1a1.78 1.78 0 0 1 2.7 .3 1.78 1.78 0 0 1-.6 2.6 1.79 1.79 0 0 1-2.3-.6 1.79 1.79 0 0 1 .2-2.3z" fill="none" stroke="#000" stroke-width=".24"/>
<path d="M126.2 91.5a1.76 1.76 0 0 1 2.5 .1 1.76 1.76 0 0 1-.1 2.5 1.76 1.76 0 0 1-2.5-.1 1.76 1.76 0 0 1 .1-2.5z" fill-rule="evenodd" fill="#eaeaea"/>
<path d="M126.2 91.5a1.76 1.76 0 0 1 2.5 .1 1.76 1.76 0 0 1-.1 2.5 1.76 1.76 0 0 1-2.5-.1 1.76 1.76 0 0 1 .1-2.5z" fill="none" stroke="#000" stroke-width=".24"/>
<path d="M131.9 91.6a1.77 1.77 0 0 1 2.5 .1 1.77 1.77 0 0 1-.1 2.5 1.77 1.77 0 0 1-2.5-.1 1.77 1.77 0 0 1 .1-2.5z" fill-rule="evenodd" fill="#eaeaea"/>
<path d="M131.9 91.6a1.77 1.77 0 0 1 2.5 .1 1.77 1.77 0 0 1-.1 2.5 1.77 1.77 0 0 1-2.5-.1 1.77 1.77 0 0 1 .1-2.5z" fill="none" stroke="#000" stroke-width=".24"/>
<path d="M137.6 91.6a1.77 1.77 0 0 1 2.5 .1 1.77 1.77 0 0 1-.1 2.5 1.77 1.77 0 0 1-2.5-.1 1.77 1.77 0 0 1 .1-2.5z" fill-rule="evenodd" fill="#eaeaea"/>
<path d="M137.6 91.6a1.77 1.77 0 0 1 2.5 .1 1.77 1.77 0 0 1-.1 2.5 1.77 1.77 0 0 1-2.5-.1 1.77 1.77 0 0 1 .1-2.5z" fill="none" stroke="#000" stroke-width=".24"/>
<path d="M126.2 97a1.76 1.76 0 0 1 2.5 .1 1.76 1.76 0 0 1-.1 2.5 1.76 1.76 0 0 1-2.5-.1 1.76 1.76 0 0 1 .1-2.5z" fill-rule="evenodd" fill="#eaeaea"/>
<path d="M126.2 97a1.76 1.76 0 0 1 2.5 .1 1.76 1.76 0 0 1-.1 2.5 1.76 1.76 0 0 1-2.5-.1 1.76 1.76 0 0 1 .1-2.5z" fill="none" stroke="#000" stroke-width=".24"/>
<path d="M131.9 97.1a1.78 1.78 0 0 1 2.5 .1 1.78 1.78 0 0 1-.1 2.5 1.78 1.78 0 0 1-2.5-.1 1.78 1.78 0 0 1 .1-2.5z" fill-rule="evenodd" fill="#eaeaea"/>
<path d="M131.9 97.1a1.78 1.78 0 0 1 2.5 .1 1.78 1.78 0 0 1-.1 2.5 1.78 1.78 0 0 1-2.5-.1 1.78 1.78 0 0 1 .1-2.5z" fill="none" stroke="#000" stroke-width=".24"/>
<path d="M137.6 97.1a1.78 1.78 0 0 1 2.5 .1 1.78 1.78 0 0 1-.1 2.5 1.78 1.78 0 0 1-2.5-.1 1.78 1.78 0 0 1 .1-2.5z" fill-rule="evenodd" fill="#eaeaea"/>
<path d="M108.3 44.4v11M138.8 44.4v11M145.6 58h5.1M98.1 78.2h3.4M98.3 98.6h3.4M137.6 97.1a1.78 1.78 0 0 1 2.5 .1 1.78 1.78 0 0 1-.1 2.5 1.78 1.78 0 0 1-2.5-.1 1.78 1.78 0 0 1 .1-2.5zM145.6 98.6h5.1M123.5 109.2v5.6M145.6 109.5v5.5" fill="none" stroke="#000" stroke-width=".24"/>
<g fill="#000">
<path d="M109.2 45.5l28.7-.1 .1 .2-.1 .1h-28.6zM108.3 45.6l1.3-.7v1.3zM137.6 44.9l1.2 .7-1.2 .6z"/>
<path d="M148.1 59l.2 .1v38.6l-.2 .1-.1-.1zM148.1 58.2l.7 1.2h-1.3zM147.5 97.3h1.3l-.7 1.3z"/>
<path d="M152.3 47.8l.2 .1v60.6l-.1 .1-.1-.1zM152.4 46.9l.6 1.3h-1.2zM151.8 108.2h1.2l-.6 1.3z"/>
<path d="M100.2 79.3l.2 .1v18.3l-.2 .1-.1-.1zM100.2 78.4l.7 1.3h-1.3zM99.6 97.3h1.3l-.7 1.3z"/>
<path d="M124.4 111.4h20.3l.1 .1-.1 .1h-20.2zM123.5 111.5l1.3-.7v1.3zM144.3 110.8l1.3 .7-1.3 .6z"/>
</g>
<path d="M101.5 58h44.1M101.5 98.6h44.1M108.3 99.5v-42.2M138.8 98.6v-42.3" fill="none" stroke="#000" stroke-width=".24" stroke-dasharray="1.7 1 0 1"/>
<path d="M140.5 46.8h5.1v6.2z" fill="#b2b2b2"/>
<path d="M140.5 46.8h5.1v6.2zM140.5 43.2v3.6M145.6 53h5.1M148.8 40.6h19.2" fill="none" stroke="#000" stroke-width=".24"/>
<g fill="#000">
<path d="M141.4 45.8h3.3l.1 .1-.1 .1h-3.2zM140.5 45.9l1.3-.6v1.2zM144.3 45.3l1.3 .6-1.3 .6z"/>
<path d="M146.5 47.1l.2 .1v5.5l-.1 .1-.1-.1zM146.6 46.2l.6 1.3h-1.2zM146 52.3h1.2l-.6 1.3z"/>
<path d="M148.6 40.7l.2-.1v.2l-2.6 4.7h-.2v-.2zM145.7 44.8l1.1 .6-1.2 .8z"/>
</g>
<g font-size="4.4">
<text x="20" y="16.2">CMP0817BA0-I</text>
<text x="131.2" y="16.2">CMOS LPRAM</text>
</g>
<text font-size="3.2" x="20" y="23.2">PACKAGE DIMENSION</text>
<g font-size="2.5">
<text x="20" y="27.8">48 BALL FINE PITCH BGA(0.75mm ball pitch)</text>
<text x="28.4" y="70.8">#A1</text>
<text x="87.5" y="226.5">9</text>
</g>
<g font-size="2.2">
<text x="52.3" y="33.8">Top View</text>
<text x="117.2" y="34.5">Bottom View</text>
<text x="122.8" y="40.3">B</text>
<text x="55.8" y="45.1">B</text>
<text x="122.7" y="45.1">B1</text>
<text x="140.9" y="45.2">0.05</text>
<text x="146.9" y="50.8">0.05</text>
<text x="103.8" y="58.4">A</text>
<text x="107.8" y="54.4">6</text>
<text x="113.5" y="54.4">5</text>
<text x="119.2" y="54.4">4</text>
<text x="126.1" y="54.4">3</text>
<text x="131.2" y="54.4">2</text>
<text x="137.5" y="54.4">1</text>
<text x="103.8" y="63.8">B</text>
<text x="103.8" y="69.2">C</text>
<text x="103.8" y="74.5">D</text>
<text x="81.6" y="79.4" transform="rotate(-90 81.6 79.4)">C</text>
<text x="103.8" y="83.7">E</text>
<text x="150.4" y="79.6" transform="rotate(-90 150.4 79.6)">C1</text>
<text x="154.5" y="78.8" transform="rotate(-90 154.5 78.8)">C</text>
<text x="103.8" y="88.8">F</text>
<text x="99.9" y="90.8" transform="rotate(-90 99.9 90.8)">C1/2</text>
<text x="103.8" y="93.8">G</text>
<text x="103.8" y="98.8">H</text>
<text x="132.1" y="114.1">B/2</text>
<text x="58.7" y="125.2">Side View</text>
<text x="126.3" y="125.2">Detail A</text>
<text x="28.2" y="136.1" transform="rotate(-90 28.2 136.1)">0.30</text>
<text x="37.5" y="134" transform="rotate(-90 37.5 134)">E2</text>
<text x="60.7" y="132.1">D</text>
<text x="137" y="136">A</text>
<text x="20.4" y="143.7" transform="rotate(-90 20.4 143.7)">E</text>
<text x="117.9" y="142.6" transform="rotate(-90 117.9 142.6)">0.25/Typ.</text>
<text x="151.5" y="139.2">Y</text>
<text x="24.2" y="144.3" transform="rotate(-90 24.2 144.3)">E1</text>
<text x="63.6" y="151.8">C</text>
<text x="111.9" y="155.8" transform="rotate(-90 111.9 155.8)">0.85/Typ.</text>
<text x="41.2" y="161.8">-</text>
<text x="56" y="161.8">Min</text>
<text x="71.1" y="161.8">Typ</text>
<text x="86.1" y="161.8">Max</text>
<text x="40.8" y="165.9">A</text>
<text x="57.4" y="165.9">-</text>
<text x="70.8" y="165.9">0.75</text>
<text x="87.8" y="165.9">-</text>
<text x="107.7" y="166.2">NOTES.</text>
<text x="40.8" y="170.2">B</text>
<text x="55.6" y="170.2">5.90</text>
<text x="70.8" y="170.2">6.00</text>
<text x="86.1" y="170.2">6.10</text>
<text x="40.2" y="174.5">B1</text>
<text x="40.7" y="178.7">C</text>
<text x="55.6" y="178.7">7.90</text>
<text x="57.4" y="174.5">-</text>
<text x="70.8" y="178.7">8.00</text>
<text x="70.8" y="174.5">3.75</text>
<text x="86.1" y="178.7">8.10</text>
<text x="87.8" y="174.5">-</text>
<text x="40.1" y="183.3">C1</text>
<text x="57.4" y="183.3">-</text>
<text x="70.8" y="183.3">5.25</text>
<text x="87.8" y="183.3">-</text>
<text x="40.7" y="187.8">D</text>
<text x="55.6" y="187.8">0.30</text>
<text x="70.8" y="187.8">0.35</text>
<text x="86.1" y="187.8">0.40</text>
<text x="40.2" y="196.8">E1</text>
<text x="40.8" y="192.3">E</text>
<text x="57.4" y="196.8">-</text>
<text x="57.4" y="192.3">-</text>
<text x="70.8" y="196.8">0.75</text>
<text x="70.8" y="192.3">1.00</text>
<text x="87.8" y="196.8">-</text>
<text x="87.8" y="192.3">-</text>
<text x="40.2" y="201.4">E2</text>
<text x="55.6" y="201.4">0.20</text>
<text x="70.8" y="201.4">0.25</text>
<text x="86.1" y="201.4">0.30</text>
<text x="40.8" y="205.7">Y</text>
<text x="57.4" y="205.7">-</text>
<text x="72.6" y="205.7">-</text>
<text x="86.1" y="205.7">0.08</text>
<text x="147.5" y="226.3">Revision 0.2</text>
<text x="150" y="229.2">Aug. 2006</text>
</g>
<g font-size="1.9">
<text x="146.2" y="23.3">Unit : millimeters</text>
<text x="150.7" y="40.1">A1 INDEX MARK</text>
<text x="107.7" y="169">1. Bump counts : 48(8row x 6column)</text>
<text x="107.7" y="171.8">2. Bump pitch : (x,y)=(0.75 x 0.75)(typ.)</text>
<text x="107.7" y="174.6">3. All tolerance are +/-0.050 unless</text>
<text x="109.8" y="177.4">otherwise specified.</text>
<text x="107.7" y="180.1">4. Typ : Typical</text>
<text x="107.7" y="182.9">5. Y is coplanarity : 0.08(Max)</text>
</g>
</svg>
